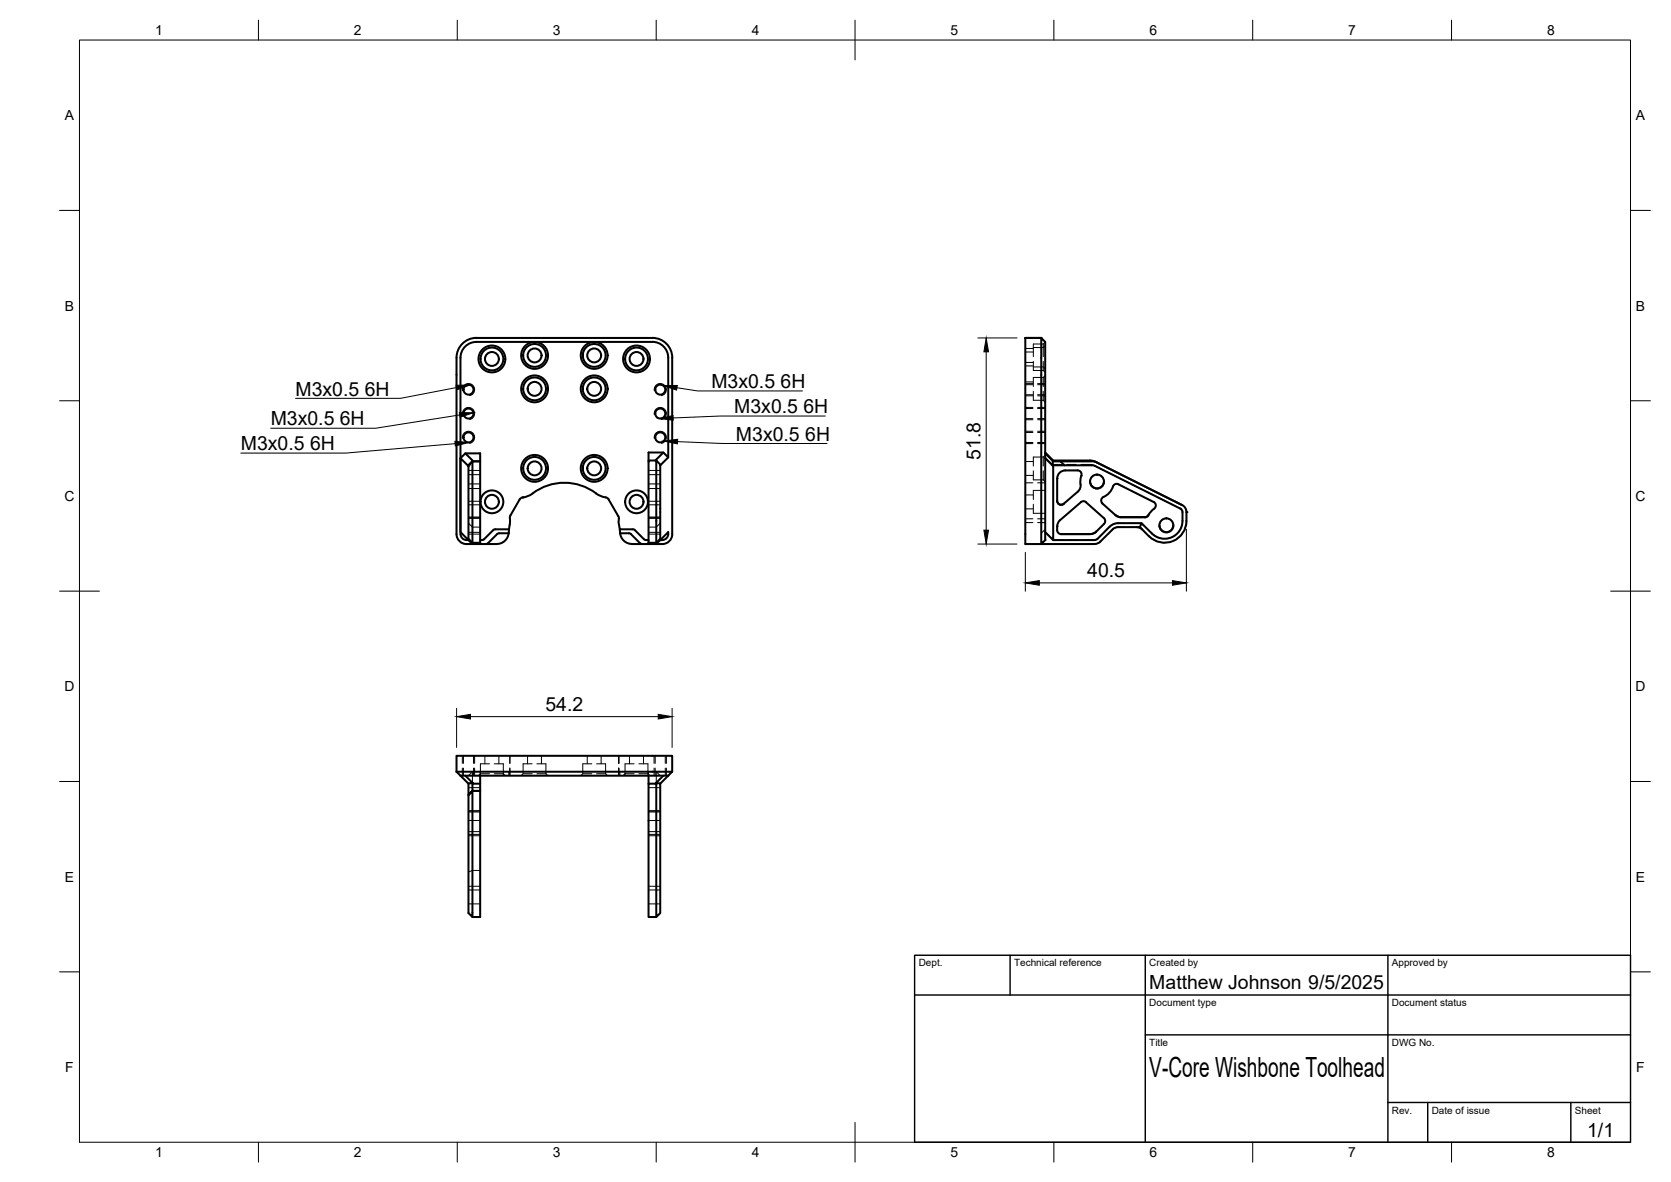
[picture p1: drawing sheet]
<svg xmlns="http://www.w3.org/2000/svg" width="420mm" height="297mm" viewBox="0 0 420 297" stroke-linecap="round" stroke-linejoin="round" font-family="sans-serif">
<!-- layer: Visible -->
<g fill="none" stroke="#000" stroke-width=".51">
<path d="M114.8 89.9v44.3a2.51 2.51 0 0 0 2.5 2.5h3.4M114.8 89.9a5 5 0 0 1 5-5h44.2a5 5 0 0 1 5 5M115.8 89.9v25.3l1.2-1.3h3.7v22.8h1.5a5.9 5.9 0 0 0 4.5-.6 2.99 2.99 0 0 0 1.2-2.1M168 89.9v25l-1.2-1.2h-3.7v2M168 89.9a4 4 0 0 0-4-4h-44.2a4 4 0 0 0-4 4M169 89.9v44.3a2.51 2.51 0 0 1-2.5 2.5h-1.5v-21l1 1v18.7M257.8 84.9h4h-4v51.8h17.4M261.8 84.9l1 1v49.8l-1 1zM115.8 115.2v19a1.62 1.62 0 0 0 2 1.5l1 1v-20.8l-1 1 1-1h1.9h-1.9M115.8 115.2l1.9 1.8 .1-.1v18.8l-2-2zM117 113.9l2 2M165 115.7h-1.9v20.7"/>
<path d="M166.8 113.7l-2 2M168 114.9l-2 2.1M262.8 113.7l2 2h9.3l1 .2 22.1 11a1.93 1.93 0 0 1 1.1 1.8 6.9 6.9 0 0 1-1.4 5.9 5.5 5.5 0 0 1-8 .2M262.8 115.2l1.9 1.8M262.8 113.9l2 2M264.7 117l.1-.1v18.8l-2-2M264.8 116.9h9.7l.9 .2M266.6 115.9h7.9l1.4 .3M267.7 116.9l-1.1-1h-1.9v1.1M270.9 118.2h-3.1a2.04 2.04 0 0 0-2 2v5.7a1.01 1.01 0 0 0 .6 .9 1.01 1.01 0 0 0 1.1-.2l3.5-3M270.9 118.2a1.1 1.1 0 0 1 .9 1.8l-.1 2.5-.7 1M275.4 117.1l21.4 10.7 .4 .4 .1 .5a6 6 0 0 1-1.1 5.2 4.5 4.5 0 0 1-6.6 .2l-2.6-2.6h-5.9"/>
<path d="M117.8 135.4l1 1h1.9M127.9 134l-2.7 .1-2.5 2.4-.5 .2M128 133l-3.8 .1-2.5 2.4-1 .2M128 133l-.1 1M128.3 129.6l-.3 3.4M130.7 125.5l-2.4 4.1M130.7 125.5a1.39 1.39 0 0 1 1.3-.6l1-.3a13.8 13.8 0 0 1 13.4-2.5l2.4 1.1a9.4 9.4 0 0 0 4 2l2.8 4.7-.1 1.4 .3 1.7 3.7 .1 2.4 2.4M155.8 133a3.3 3.3 0 0 0 3.1 3.7h4.2M155.9 134l2.6 .1 2.5 2.4M161 136.5l.5 .2M162 135.5l1.1 .2M163.1 136.4v.3"/>
<path d="M166 135.7l-1 1h-1.9M166 135.4v.3M166 135.4l-1 1h-1.9M168 133.7a1.68 1.68 0 0 1-2 2zM264.8 135.7h10.4M274.1 121a1.75 1.75 0 0 0 1.7 1.8 1.75 1.75 0 0 0 1.8-1.8M276.7 136.1l-.7 .4-.8 .2M277.6 130.2l-4.5-4a1.01 1.01 0 0 0-1.3 0l-5.6 4.8a3.1 3.1 0 0 0-.1 2.9l.7 .3M277.6 130.2l.3 .7-.3 .7M277.6 131.7l-2 1.9-1 .6h-7.8M281.1 132.5h5.5M281.1 131.5l-.9 .1-.8 .4-3.4 3.4-.8 .3"/>
<path d="M281.1 132.5l-1.1 .3-3.4 3.3M285.8 132.5l.8 .1 .6 .5M287 131.5l-.4 1 2.3 2.3M287.5 129.9l.3 .1M288.8 129.5l-.4 .4-.6 .1M290 126.1l-8.8-4.4-.5-.1-.6 .2a5.8 5.8 0 0 1-3 3.4l-.2 .4 .2 .8 3.4 3.1 .6 .3 6.4 .2M290.1 126.1a1.01 1.01 0 0 1 .1 1.7M290.2 127.8l-1.5 1.7M291.5 132a1.75 1.75 0 0 0 1.8 1.8 1.75 1.75 0 0 0 1.7-1.8M114.8 193.9h54.2l-1 1M114.8 193.9v-4h54.2v4M114.8 193.9l1 1"/>
<path d="M115.8 194.9h52.2M115.8 194.9l2 2v32.6l1 .9v-31.6h1.9h-1.9l-1 1 1-1v-2M117 194.9l2 2-1.3-.1M119 196.9h1.7M120.7 194.9v35.5h-1.9M163.1 194.9v2M164.8 196.9h-1.7v33.5h1.9M165 196.8h1v32.7l-1 .9zM166.8 194.9l-2 2 .2-.1M168 194.9l-2 2"/>
<circle cx="117.8" cy="97.9" r="1.26"/>
<circle cx="123.7" cy="90.2" r="3.4"/>
<circle cx="123.7" cy="90.2" r="1.75"/>
<circle cx="123.7" cy="90.2" r="2.87"/>
<circle cx="134.4" cy="89.3" r="3.4"/>
<circle cx="134.4" cy="97.7" r="3.4"/>
<circle cx="134.4" cy="89.3" r="1.75"/>
<circle cx="134.4" cy="97.7" r="1.75"/>
<circle cx="134.4" cy="89.3" r="2.87"/>
<circle cx="134.4" cy="97.7" r="2.87"/>
<circle cx="149.4" cy="97.7" r="3.4"/>
<circle cx="149.4" cy="89.3" r="3.4"/>
<circle cx="149.4" cy="89.3" r="1.75"/>
<circle cx="149.4" cy="97.7" r="1.75"/>
<circle cx="149.4" cy="89.3" r="2.87"/>
<circle cx="149.4" cy="97.7" r="2.87"/>
<circle cx="160.1" cy="90.2" r="3.4"/>
<circle cx="160.1" cy="90.2" r="1.75"/>
<circle cx="160.1" cy="90.2" r="2.87"/>
<circle cx="166" cy="97.9" r="1.26"/>
<circle cx="117.8" cy="103.9" r="1.26"/>
<circle cx="117.8" cy="109.9" r="1.26"/>
<circle cx="134.4" cy="117.7" r="3.4"/>
<circle cx="134.4" cy="117.7" r="1.75"/>
<circle cx="134.4" cy="117.7" r="2.87"/>
<circle cx="149.4" cy="117.7" r="3.4"/>
<circle cx="149.4" cy="117.7" r="1.75"/>
<circle cx="149.4" cy="117.7" r="2.87"/>
<circle cx="166" cy="109.9" r="1.26"/>
<circle cx="166" cy="103.9" r="1.26"/>
<circle cx="123.7" cy="126.1" r="1.75"/>
<circle cx="123.7" cy="126.1" r="2.87"/>
<circle cx="160.1" cy="126.1" r="1.75"/>
<circle cx="160.1" cy="126.1" r="2.87"/>
<circle cx="275.8" cy="121" r="1.75"/>
<circle cx="293.3" cy="132" r="1.75"/>
</g>
<g fill="#000">
<circle cx="117.8" cy="116.9" r=".25"/>
<circle cx="131.4" cy="125" r=".25"/>
<circle cx="265.8" cy="133.2" r=".25"/>
<circle cx="271.7" cy="121.7" r=".25"/>
<circle cx="298.3" cy="128.7" r=".25"/>
</g>
<!-- layer: Hidden -->
<g fill="none" stroke="#000" stroke-width=".25">
<path d="M257.8 96h2M257.8 91.1h2M257.8 87.6h2M257.8 99.2h1.9M257.8 96.7h1.9M257.8 92h2M257.8 88.5h2M259.8 90.8v2.3h2.5l.5 .5M259.8 87.3v2.3M259.8 98.3v2.3h2.5M259.8 92.2h2.5l.5 .5M259.8 87.3h2.5"/>
<path d="M260.9 99.2h1.9M260.9 96.7h1.9M261.8 84.9h.1M262.3 86.5v.8M262.3 86.5h-2.5v.8M262.3 90.8v2.3M262.3 87.3v2.3M262.3 94.9h-2.5v2.2M262.3 98.3v2.3M262.3 94.9v2.2M262.8 85.9l-.5 .6M262.8 86.8l-.5 .5"/>
<path d="M262.8 94.3l-.5 .6M117.8 118.2h2.9M117.8 119.3h2.9M163.1 118.2h2.9M163.1 119.3h2.9M257.8 119.5h2M257.8 116h2M257.8 111.2h1.9M257.8 108.7h1.9M257.8 105.2h1.9M257.8 102.7h1.9M259.8 118.3v2.3h2.5"/>
<path d="M260.9 111.2h1.9M260.9 108.7h1.9M260.9 105.2h1.9M260.9 102.7h1.9M262.3 114.9h-2.5v2.2M262.3 118.3v2.3M262.3 114.9v2.2M262.3 100.6l.5 .5M262.8 114.9l2 2.1-.1-.3h2.3M262.8 114.3l-.5 .6M264.8 115.7l-.1 .2M267.8 118.2h3.1"/>
<path d="M268.2 116.7h2.4M271.8 116.7h2.6l3 1.4M271.9 119.6h.1M275.2 119.4l-.9 .7-.2 .9M276.4 119.4l.9 .7 .3 .9M278.4 118.6l2.2 1.1M117.8 131.5l1 1h1.9M117.8 134.2h2.9M117.8 130h2.9M117.8 133.8h2.9M117.8 130.3h2.9M117.8 122.8h2.9"/>
<path d="M117.8 126.9h2.9M117.8 126h2.9M117.8 121.6h2.9M163.1 134.2h2.9M163.1 130h2.9M163.1 133.8h2.9M163.1 130.3h2.9M163.1 122.8h2.9M163.1 126.9h2.9M163.1 126h2.9M163.1 121.6h2.9M166 131.5l-1 1h-1.9"/>
<path d="M257.8 136.7h1.4M257.8 131.3h1.9M257.8 130.4h1.9M257.8 127.9h2M257.8 124.4h2M257.8 121.3h1.9M259.8 126.7v2.3h3M260.4 136.7h4.5M260.9 131.3h1.9M260.9 130.4h1.9M260.9 121.3h1.9M262.3 120.6l.5 .5"/>
<path d="M262.8 135.7h.1M262.8 123.2h-3v2.3M262.8 133l-1 1M262.8 133.7l2 2h2.9M265.8 120.2h.1M265.8 132.3h.1M266 136.7h2.4M268.8 135.7h2.4M269.6 136.7h2.4M271.8 126.2a.97 .97 0 0 1 1.3 0M276.6 136.1l-1 .6h-2.4M277.1 134.3l-1.7 1.4h-3"/>
<path d="M279.8 122.3a1 1 0 0 1 1.4-.6l2.3 1.2M281.6 120.3l2.2 1M282.9 131.5a4.9 4.9 0 0 0-3.5 .5l-1.5 1.5M282.9 132.5h-2.1l-1.1 .6M284.1 131.5a4.9 4.9 0 0 1 3.4 .5l.4 .3a8.1 8.1 0 0 0 3.2 2.8l1.1 .3M284.1 132.5h1.7M284.6 123.4l2.1 1.1M284.8 121.8l2.2 1.1M285.8 132.5h.1M287.8 125l2.2 1.1M288 123.4l2.2 1.1M288.9 134.8l2 1.2"/>
<path d="M291.2 125l2.1 1.1M292.7 130.4l-.9 .7-.3 .9M293.9 130.4l.9 .7 .2 .9M294.4 136.2l-1.1 .2-1.3-.1M294.4 126.6l2.4 1.2 .4 .4 .1 .5M295.6 134.5l-1.1 .6-1.1 .3M297.2 134.2l-.8 .9-1 .6M297.3 130.9l-.1 1.2-.8 1.5M298.3 130.9l-.5 2.2M116.5 189.9v1.9M116.5 193v1.9M117.8 194.9l1-1v2.9"/>
<path d="M117.8 197.9h2.9M118.8 198.8h.1M119.1 189.9v1.9M119.1 193v1.9M120.7 193.9v1M121.9 189.9v2M123.1 194.4h-2.3v.5M123.1 191.9h-2.3v2.5l-.5 .5M124.3 194.4h.5a2.28 2.28 0 0 1 2.3 .5M124.3 191.9h2.3v3M125.4 189.9v2M127.9 193.9l.1 1"/>
<path d="M128.2 189.9v1.9M128.2 193v1.9M131.5 194.4h2.3M132.7 189.9v2M133.8 191.9h-2.3v2.5l-.5 .5M135 194.4h2.3M135 191.9h2.3v2.5M136.1 189.9v2M137.3 194.4l.5 .5M146.5 194.4h2.3M147.7 189.9v2M148.8 191.9h-2.3v2.5l-.5 .5"/>
<path d="M150 194.4h2.3M150 191.9h2.3v2.5M151.2 189.9v2M152.3 194.4l.5 .5M155.5 189.9v1.9M155.5 193v1.9M155.6 189.9v1.9M155.6 193v1.9M155.9 193.9l-.1 1M158.3 189.9v2M159.4 194.4h-2.2v.5M159.4 191.9h-2.2v2.5l-.5 .5"/>
<path d="M160.6 194.4h.6a2.28 2.28 0 0 1 2.2 .5M160.6 191.9h2.3v3M161.8 189.9v2M163.1 193.9v1M163.1 197.9h2.9M164.7 189.9v1.9M164.7 193v1.9M166 194.9l-1-1v2.9M167.3 189.9v1.9M167.3 193v1.9M117.8 209.7h2.9M117.8 206.2h2.9"/>
<path d="M117.8 203.8h2.9M117.8 203.7h2.9M117.8 204.1h2.9M117.8 210h2.9M117.8 209h2.9M120.7 218.7h-1.9l-1 .4M163.1 209.7h2.9M163.1 206.2h2.9M163.1 203.8h2.9M163.1 203.7h2.9M163.1 204.1h2.9M163.1 210h2.9"/>
<path d="M163.1 209h2.9M117.8 227.1h2.9M117.8 223.7h2.9M117.8 222.7h2.9M163.1 227.1h2.9M163.1 223.7h2.9M163.1 222.7h2.9"/>
</g>
<!-- layer: Visible Narrow -->
<path d="M116.3 98.2a1.53 1.53 0 0 1 1.2-1.8 1.53 1.53 0 0 1 1.8 1.2 1.53 1.53 0 0 1-1.2 1.8M164.5 98.2a1.53 1.53 0 0 1 1.3-1.8 1.53 1.53 0 0 1 1.7 1.2 1.53 1.53 0 0 1-1.2 1.8M116.3 110.2a1.53 1.53 0 0 1 1.2-1.8 1.53 1.53 0 0 1 1.8 1.2 1.53 1.53 0 0 1-1.2 1.8M116.3 104.2a1.53 1.53 0 0 1 1.2-1.8 1.53 1.53 0 0 1 1.8 1.3 1.53 1.53 0 0 1-1.2 1.7M164.5 110.2a1.53 1.53 0 0 1 1.3-1.8 1.53 1.53 0 0 1 1.7 1.2 1.53 1.53 0 0 1-1.2 1.8M164.5 104.2a1.53 1.53 0 0 1 1.3-1.8 1.53 1.53 0 0 1 1.7 1.3 1.53 1.53 0 0 1-1.2 1.7" fill="none" stroke="#000" stroke-width=".25"/>
<!-- layer: Hidden Narrow -->
<g fill="none" stroke="#000" stroke-width=".25">
<path d="M257.8 99.5h1.9M257.8 96.4h1.9M260.9 99.5h1.9M260.9 96.4h1.9M257.8 111.5h1.9M257.8 108.4h1.9M257.8 105.5h1.9M257.8 102.4h1.9M260.9 111.5h1.9M260.9 108.4h1.9M260.9 105.5h1.9M260.9 102.4h1.9"/>
<path d="M116.2 189.9v1.9M116.2 193v1.9M119.3 189.9v1.9M119.3 193v1.9M164.5 189.9v1.9M164.5 193v1.9M167.6 189.9v1.9M167.6 193v1.9"/>
</g>
<!-- layer: BORDER -->
<g fill="none" stroke="#000" stroke-width=".25">
<path d="M20 10.1h390v276.9h-390zM65 5.1v5M115 5.1v5M165 5.1v5M215 5.1v10M265 5.1v5M315 5.1v5M365 5.1v5M15 52.9h5M410 52.9h5M15 100.7h5M410 100.7h5"/>
<path d="M15 148.6h10M405 148.6h10M15 196.4h5M410 196.4h5M15 244.2h5M410 244.2h5M65 287v5M115 287v5M165 287v5M215 282.1v9.9M265 287v5M315 287v5"/>
<path d="M365 287v5"/>
</g>
<!-- layer: TITLEBLOCK -->
<path d="M230 240.1h180v46.9h-180zM230 250h180M254 240.1v9.9M288 240.1v46.9M349 240.1v46.9M288 260.1h122M349 277.1h61M359 277.1v9.9M395 277.1v9.9" fill="none" stroke="#000" stroke-width=".36"/>
<!-- layer: FD_Dimensions -->
<path d="M245.9 84.9h9.8M248 88.4v44.8M245.9 136.7h9.8M257.8 138.8v9.8M298.3 133v15.6M261.3 146.5h33.5M114.8 178v9.8M169 178v9.8M118.3 180.1h47.2" fill="none" stroke="#000" stroke-width=".25"/>
<path d="M248 84.9l.6 3.5h-1.2zM247.4 133.2h1.2l-.6 3.5zM257.8 146.5l3.5-.6v1.2zM294.8 145.9l3.5 .6-3.5 .6zM114.8 180.1l3.5-.6v1.2zM165.5 179.5l3.5 .6-3.5 .6z" fill="#000" stroke="#000" stroke-width=".25"/>
<!-- layer: Hole Notes -->
<path d="M114.7 96.8l3.5-.1-3.3 1.3zM166.8 96.9h3.5l-.2 1.1zM114.4 110.9l3.5 .3-3.4 .9zM115.5 103.7h3.5l-3.3 1.1zM165.8 105.2l3.4-.8 .1 1.2zM166.9 110.8l3.5-.4-.1 1.2z" fill="#000" stroke="#000" stroke-width=".25"/>
<path d="M114.8 97.4l-14.1 2.7h-26.4M170.2 97.4l5.2 .8h26.4M114.4 111.5l-27.5 2.4h-26.3M115.6 104.3l-21.2 3.3h-26.3M170.4 111l11.2 .4h26.3M207.5 104.5h-26.4l-11.9 .5" fill="none" stroke="#000" stroke-width=".25"/>
<text font-size="7" x="289" y="270.6">V-Core Wishbone Toolhead</text>
<g font-size="4.9">
<text x="74.3" y="99.4">M3x0.5</text>
<text x="91.7" y="99.4">6H</text>
<text x="178.9" y="97.5">M3x0.5</text>
<text x="196.3" y="97.5">6H</text>
<text x="68.1" y="106.9">M3x0.5</text>
<text x="85.4" y="106.9">6H</text>
<text x="184.6" y="103.9">M3x0.5</text>
<text x="202" y="103.9">6H</text>
<text x="60.6" y="113.2">M3x0.5</text>
<text x="78" y="113.2">6H</text>
<text x="185.1" y="110.8">M3x0.5</text>
<text x="202.5" y="110.8">6H</text>
<text x="246.5" y="115.6" transform="rotate(-90 246.5 115.6)">51.8</text>
<text x="273.4" y="145">40.5</text>
<text x="137.2" y="178.6">54.2</text>
<text x="289" y="248.5">Matthew Johnson 9/5/2025</text>
<text x="399.1" y="285.7">1/1</text>
</g>
<g font-size="3.5">
<text x="39" y="8.8">1</text>
<text x="89" y="8.8">2</text>
<text x="139" y="8.8">3</text>
<text x="189" y="8.8">4</text>
<text x="239" y="8.8">5</text>
<text x="289" y="8.8">6</text>
<text x="339" y="8.8">7</text>
<text x="389" y="8.8">8</text>
<text x="16.3" y="30.2">A</text>
<text x="411.3" y="30.2">A</text>
<text x="16.3" y="78">B</text>
<text x="411.3" y="78">B</text>
<text x="16.2" y="125.9">C</text>
<text x="411.2" y="125.9">C</text>
<text x="16.2" y="173.7">D</text>
<text x="411.2" y="173.7">D</text>
<text x="16.3" y="221.6">E</text>
<text x="411.3" y="221.6">E</text>
<text x="16.4" y="269.4">F</text>
<text x="411.4" y="269.4">F</text>
<text x="39" y="290.8">1</text>
<text x="89" y="290.8">2</text>
<text x="139" y="290.8">3</text>
<text x="189" y="290.8">4</text>
<text x="239" y="290.8">5</text>
<text x="289" y="290.8">6</text>
<text x="339" y="290.8">7</text>
<text x="389" y="290.8">8</text>
</g>
<g font-size="2.5">
<text x="231" y="242.9">Dept.</text>
<text x="255" y="242.9">Technical reference</text>
<text x="289" y="242.9">Created by</text>
<text x="350" y="242.9">Approved by</text>
<text x="289" y="252.8">Document type</text>
<text x="350" y="252.8">Document status</text>
<text x="289" y="262.9">Title</text>
<text x="350" y="262.9">DWG No.</text>
<text x="350" y="279.9">Rev.</text>
<text x="360" y="279.9">Date of issue</text>
<text x="396" y="279.9">Sheet</text>
</g>
</svg>
